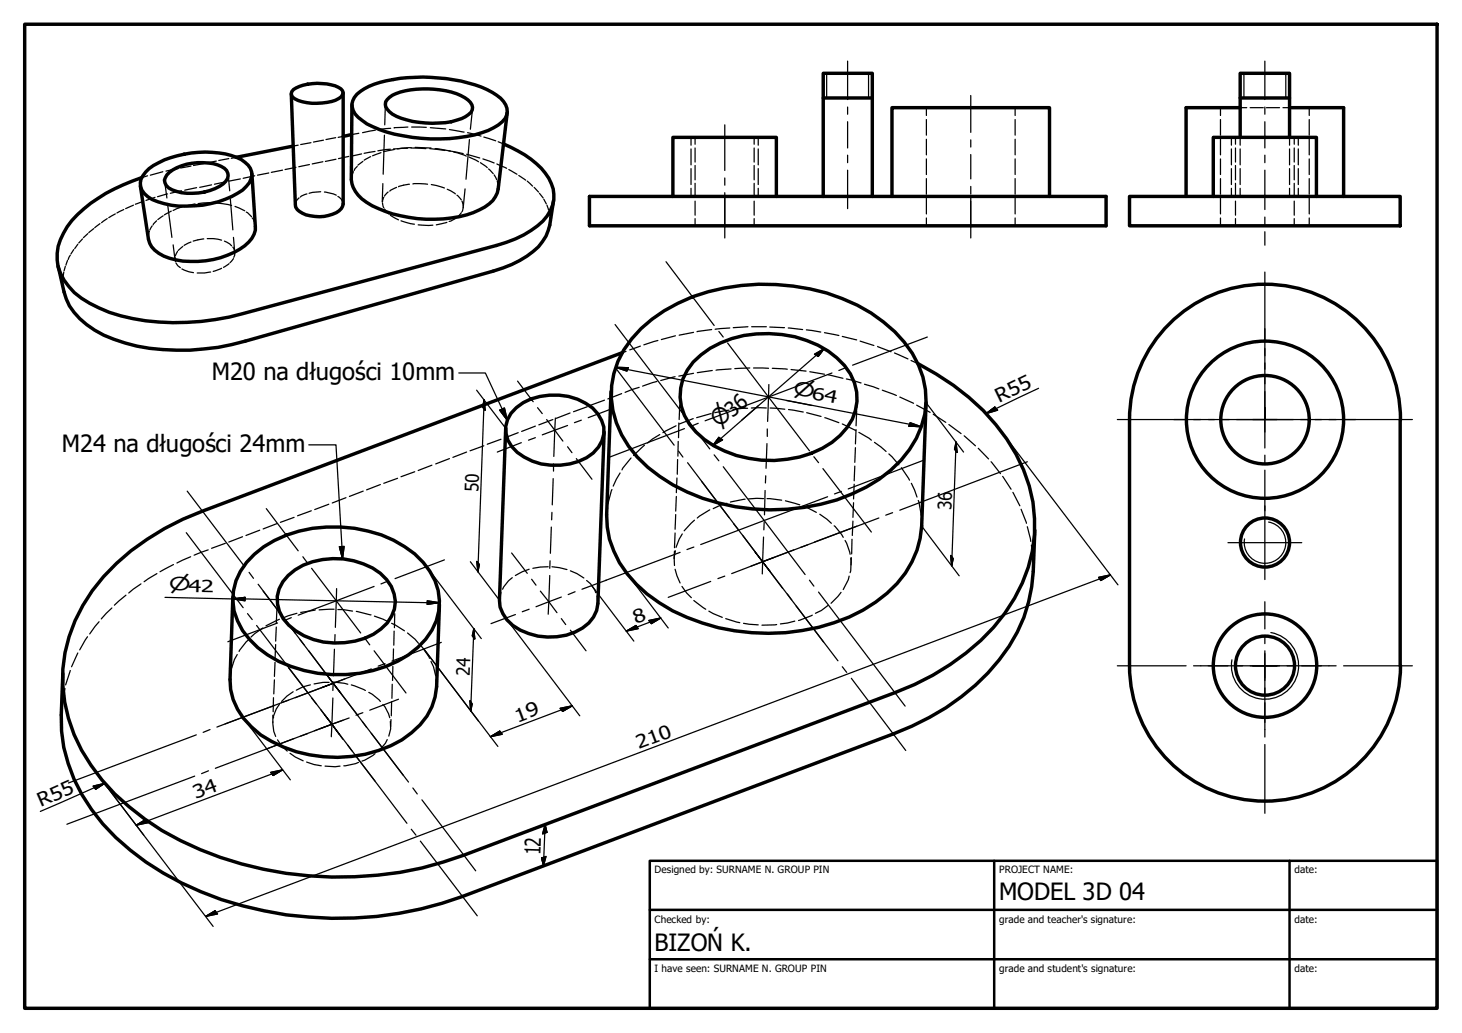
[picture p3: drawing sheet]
<svg xmlns="http://www.w3.org/2000/svg" width="297mm" height="210mm" viewBox="0 0 297 210" stroke-linecap="round" stroke-linejoin="round" font-family="sans-serif">
<!-- layer: Widoczne (ISO) -->
<g fill="none" stroke="#000" stroke-width=".7">
<path d="M59.6 18.2a10.3 10.3 0 0 1 9.7-.1 1.06 1.06 0 0 1 .4 1 1.06 1.06 0 0 1-.8 .9 11 11 0 0 1-9 .1 1.09 1.09 0 0 1-.3-1.9zM69.7 18.9v22.5a2.59 2.59 0 0 1-2.1 2.1 8 8 0 0 1-6.8-.5l-.7-.9-.1-.5-.8-22.5M72.5 19.1a13.1 13.1 0 0 1 7.4-2.9 37.3 37.3 0 0 1 17.9 1.5 9.4 9.4 0 0 1 4.9 3.6 3 3 0 0 1-1.4 4.1 20.1 20.1 0 0 1-10 2.8 34.5 34.5 0 0 1-15.5-2.4 8.7 8.7 0 0 1-4-3.3 2.75 2.75 0 0 1 .7-3.4zM167.3 19.9h9.9M252 19.9h10M30.3 34.3a20.7 20.7 0 0 1 14.2-3.2 8.5 8.5 0 0 1 6.4 3.1 2.97 2.97 0 0 1-.9 3.7 14.5 14.5 0 0 1-7.2 3.5 18.8 18.8 0 0 1-11.9-.9 3.9 3.9 0 0 1-2.4-3.3 4.6 4.6 0 0 1 1.8-2.9zM33.9 35.5a10.6 10.6 0 0 1 10.3-2 2.58 2.58 0 0 1 2.2 2.2 3 3 0 0 1-1.8 2.2 11.7 11.7 0 0 1-9.6 .7 1.88 1.88 0 0 1-1.1-3.1zM51.2 35.3l.7 10.7a5.3 5.3 0 0 1-3.2 4.6 18.2 18.2 0 0 1-15.4 1.4 5.1 5.1 0 0 1-3.1-3.4l-1.7-10.8M59.6 29.7l-11.7 2.3M71.4 27.3l-1.7 .4M71.5 21.3l-.1 15.2a6.2 6.2 0 0 0 3.1 4.6 26.9 26.9 0 0 0 21.6 2.1 8.9 8.9 0 0 0 4.5-3.2l.6-1.6 1.9-15.6M78.7 20.2a7.6 7.6 0 0 1 4.7-1.9 18.4 18.4 0 0 1 11 1.5 2.46 2.46 0 0 1 1.5 2.5 4.3 4.3 0 0 1-3.1 2.1 19.1 19.1 0 0 1-13-1.2 2.53 2.53 0 0 1-1.4-2.5z"/>
<path d="M102.3 29.2a18.9 18.9 0 0 1 9.2 7 6.8 6.8 0 0 1-1.2 8.7 21.1 21.1 0 0 1-9.5 5l-51.5 13.8a47.4 47.4 0 0 1-27.1-.2 23.4 23.4 0 0 1-7.1-4 9.8 9.8 0 0 1-3.3-9.4 14.8 14.8 0 0 1 5.2-7.6 33.6 33.6 0 0 1 11.8-6.4M119.8 39.9h104.9M136.7 39.9v-12h21v12M167.3 39.9v-25h9.9v25M181.2 39.9v-18h32v18M229.5 39.9h55v6h-55zM246.5 39.9v-12h21v12M252 21.9h-11v18M252 27.9v-13h10v13M262 21.9h11v18M112.5 40.8l-.8 5a10.6 10.6 0 0 1-6.1 7.1l-1.7 .9-3.7 1.3-50.4 14.2a45.4 45.4 0 0 1-24.4 .4 19 19 0 0 1-11.3-7.6l-1.1-2.8-1.2-5.2M119.8 45.9h27.5"/>
<path d="M124.1 79.5l-.8 25.1a20.2 20.2 0 0 0 8.1 16.1 38.7 38.7 0 0 0 21.3 7.9 39.2 39.2 0 0 0 25.2-6.3 20.2 20.2 0 0 0 9.4-15.4l.9-25.1M126.4 71.7l-85.3 32.2a49.6 49.6 0 0 0-22.4 16.2 29.5 29.5 0 0 0-.2 35.4 49.7 49.7 0 0 0 22.1 17.1 74.1 74.1 0 0 0 53.6 1.2l87.6-33a49.4 49.4 0 0 0 22.4-16.2 29.5 29.5 0 0 0 .3-35.4 48.3 48.3 0 0 0-18-15.3M130.2 66.8a34.5 34.5 0 0 1 20.4-8.8 42 42 0 0 1 26.4 5.6 23.8 23.8 0 0 1 10.5 13 17.3 17.3 0 0 1-4.4 16.9 32.5 32.5 0 0 1-19.7 9.6 41.3 41.3 0 0 1-29.4-6.3 21.2 21.2 0 0 1-9.8-15.9 18.2 18.2 0 0 1 6-14.1zM140.8 73.6a21 21 0 0 1 18.1-5.6 19.8 19.8 0 0 1 12.7 6.3 10 10 0 0 1-.9 14.2 21.4 21.4 0 0 1-18.6 4.6 18.8 18.8 0 0 1-12-6.9 9.9 9.9 0 0 1 .7-12.6zM102.7 87l-1.2 35a7 7 0 0 0 4.2 6.1 12.7 12.7 0 0 0 13.9-1.5l1-1.2 .6-1.3 .3-1.4 1.2-34.9M104.9 82.8a12.8 12.8 0 0 1 15.5 .1 6.4 6.4 0 0 1 2.3 5.3 7.1 7.1 0 0 1-5.2 5.6 12.3 12.3 0 0 1-13.6-3.1 5.5 5.5 0 0 1 1-7.9zM229.5 85.3a27.5 27.5 0 0 1 27.5-27.5 27.5 27.5 0 0 1 27.5 27.5M229.5 85.3v50M284.5 85.3v50M51.7 112.6a24.1 24.1 0 0 1 17.5-5.5 23.9 23.9 0 0 1 16.8 7.2 11.7 11.7 0 0 1-1.1 17.2 24.1 24.1 0 0 1-17.5 5.6 25.5 25.5 0 0 1-15-5.5 12.8 12.8 0 0 1-5-11.5 12.7 12.7 0 0 1 4.3-7.5zM58.5 116.9a14.5 14.5 0 0 1 13.4-2.9 11.6 11.6 0 0 1 7.6 5.2 6.7 6.7 0 0 1-2.1 8.6 15.1 15.1 0 0 1-13.7 2.2 11.1 11.1 0 0 1-6.9-5.8 6.4 6.4 0 0 1 1.7-7.3zM210.2 107.7l-.3 8.4a31.1 31.1 0 0 1-9.2 20.7 50.1 50.1 0 0 1-19.2 12.3l-87.5 33.1a74 74 0 0 1-57.1-2.8 49.7 49.7 0 0 1-18.3-14.9 31.4 31.4 0 0 1-6.2-19.2l.4-8.4"/>
<path d="M47.3 121.3l-.6 16.8a12.6 12.6 0 0 0 4.4 9.6 23.3 23.3 0 0 0 11.8 5.7 27.3 27.3 0 0 0 18.8-3.1 14.6 14.6 0 0 0 6.7-8.7l.3-2.1 .6-16.7M229.5 135.3a27.5 27.5 0 0 0 27.5 27.5 27.5 27.5 0 0 0 27.5-27.5"/>
<circle cx="257" cy="85.3" r="9"/>
<circle cx="257" cy="85.3" r="16"/>
<circle cx="257" cy="110.2" r="5"/>
<circle cx="257" cy="135.3" r="6"/>
<circle cx="257" cy="135.3" r="10.5"/>
</g>
<!-- layer: Ukryte (ISO) -->
<g fill="none" stroke="#000" stroke-width=".25">
<path d="M30 35.7l-1.2 .4M33.1 34.9l-2.6 .7M33.5 36.9l.4 3.3M34 39.4l-2 .6M36.2 34.3l-2.5 .5M36.9 38.8l-2.3 .5M38.8 33.8l-2.1 .3M39.9 38.1l-2.4 .5M41.4 33.2l-2.1 .4M43 37.6l-2.4 .5M43.9 32.7l-2 .4M45.9 36.9l-2.3 .5"/>
<path d="M46.4 35.5l.3 3.3M46.5 32.2l-2.1 .4M47.9 32l-.9 .2M48.8 36.4l-2.3 .4M51.8 35.7l-2.4 .5M54.6 35.2l-2.3 .4M57.4 34.6l-2.3 .4M60.1 34l-2.2 .5M60.6 29.5l-1 .2M62.4 39.4l-1.4 .6M62.9 33.4l-2.2 .5M63.2 29l-2.1 .4"/>
<path d="M65.2 39l-2.4 .3M65.6 32.9l-2.2 .4M65.7 28.5l-2 .4M65.9 39l2.4 .7M68.2 28l-2 .4M68.3 32.4l-2.2 .4M68.6 39.9l.9 .9M69.7 27.7l-1 .2M70.9 31.8l-2.1 .4M71.4 36v.5M71.8 34.9l-.3 .9M72.6 33.8l-.7 .8"/>
<path d="M72.9 27.1l-1.5 .2M73.5 31.3l-2.1 .4M73.7 32.8l-1 .8M75.3 31.8l-1.3 .7M76.2 30.8l-2.2 .4M76.3 26.5l-2.6 .5M77.4 31l-1.7 .7M77.8 37.3l-.1 3.8M78.1 27.5l-.2 7.9M78.3 21.2l-.1 4.2M78.9 39l-.8 .8M79.3 30.3l-2.5 .3"/>
<path d="M79.4 26.1l-2.6 .2M80.1 30.3l-2.2 .5M80.6 38.1l-1.4 .7M82.8 30.1l-2.9 .2M82.9 25.8l-2.8 .2M83.2 37.4l-2.2 .5M83.5 30.1l3.1 .1M83.6 30l-2.8 .3M83.6 25.8l3 .1M83.9 37.4h3M84.3 29.9l3.3 .2M87.3 30.2l3.1 .4"/>
<path d="M87.4 25.9l3.2 .3M87.6 37.5l2.7 .7M88.4 30.2l3.1 .5M90.9 38.5l1.6 .9M91.2 30.6l2.9 .6M91.3 26.3l3 .5M92.2 30.9l2.5 .8M92.8 39.7l.9 .9M94.5 38.4l-.4 3.8M94.8 31.3l2.7 .8M95 27l2.7 .7M95.3 31.9l1.9 1"/>
<path d="M95.4 28.4l-.7 8M96 22l-.4 4.3M97.6 33.1l1.4 1M98.1 32.3l2.3 .8M98.3 27.8l2.4 .8M99.3 34.3l.9 1M100.4 35.5l.5 1M101 33.3l1.9 .9M101 36.7l.2 1M101.2 28.8l1.1 .4M101.2 37.9v.5M103.4 34.5l1.6 .9"/>
<path d="M105.4 35.7l1.4 .9M107.1 36.8l1.1 1M108.5 38.1l.9 .9M109.6 39.3l.8 .9M140.4 27.9v1.6M140.4 30.3v3.2M140.4 34.3v3.2M140.4 38.3v1.6M141.2 27.9v1.4M141.2 30.1v2.8M141.2 33.6v2.9M141.2 37.2v2.9"/>
<path d="M153.2 27.9v1.4M153.2 30.1v2.8M153.2 33.6v2.9M153.2 37.2v2.9M154.1 27.9v1.6M154.1 30.3v3.2M154.1 34.3v3.2M154.1 38.3v1.6M188.2 21.9v1.6M188.2 24.3v3.2M188.2 28.3v3.2M188.2 32.3v3.2"/>
<path d="M188.2 36.3v3.2M206.2 21.9v1.6M206.2 24.3v3.2M206.2 28.3v3.2M206.2 32.3v3.2M206.2 36.3v3.2M248 21.9v1.6M248 24.3v3.2M248 28.3v3.2M248 32.3v3.2M248 36.3v3.2M250.2 27.9v1.6"/>
<path d="M250.2 30.3v3.2M250.2 34.3v3.2M250.2 38.3v1.6M251 27.9v1.4M251 30.1v2.8M251 33.6v2.9M251 37.2v2.9M252 27.9v1.6M252 30.3v3.2M252 34.3v3.2M252 38.3v1.6M252 21.9h1.3"/>
<path d="M254 21.9h2.7M257.3 21.9h2.7M260.7 21.9h1.3M262 27.9v1.6M262 30.3v3.2M262 34.3v3.2M262 38.3v1.6M263 27.9v1.4M263 30.1v2.8M263 33.6v2.9M263 37.2v2.9M263.8 27.9v1.6"/>
<path d="M263.8 30.3v3.2M263.8 34.3v3.2M263.8 38.3v1.6M266 21.9v1.6M266 24.3v3.2M266 28.3v3.2M266 32.3v3.2M266 36.3v3.2M12.8 57.6l.1 1M12.8 56.5v.9M12.9 58.8l.1 .5M13 55.3l-.2 .9"/>
<path d="M13.3 54.1l-.3 .9M13.7 52.9l-.3 1M14.3 51.9l-.5 .8M15 50.7l-.6 .9M15.8 49.6l-.6 .9M16.8 48.5l-.8 .9M17.8 47.5l-.8 .8M19 46.5l-1 .8M20.3 45.4l-1.1 .9M21.8 44.4l-1.2 .8M23.4 43.5l-1.3 .7M25.1 42.6l-1.4 .7"/>
<path d="M27.1 41.7l-1.6 .7M29.2 40.9l-1.7 .6M30.2 48.2v.4M30.4 47l-.2 .9M30.9 45.9l-.5 .9M31.5 40.1l-1.8 .6M31.8 44.9l-.7 .8M33.1 43.9l-1 .7M34.1 41.9l.8 6.3M34.8 42.9l-1.4 .8M35.2 49.8l.4 3M35.6 52.2l.1 1"/>
<path d="M35.8 53.4l.3 .6 .5 .4M36.1 51.1l-.5 .9M36.9 42.1l-1.7 .7M37 54.6l1.4 .6 .9 .2M37.1 50.1l-.9 .8M38.8 49.2l-1.4 .7M39.6 41.4l-2.2 .5M41.4 48.5l-2.2 .5M42.1 48.5h1.3l1.6 .3M42.8 55.3l-1.3 .2h-1.4M43.2 41.2l-2.9 .2M44 41.2l3.1 .6"/>
<path d="M45 54.5l-1.7 .7M45.6 49l1.1 .6 .4 .3M46.5 53.6l-1.1 .7M46.8 40.4l.5 6.3M47.3 50.2l.4 1M47.4 48.2l.3 3.1M47.4 52.5l-.7 .9M47.7 51.4l-.2 .9M47.8 41.9l1.9 .9M50 43.1l1.1 .9M51.2 44.3l.6 .9M51.8 45.5l.1 .5"/>
<path d="M60.1 41.2l-.1 .4M60.8 40.2l-.7 .8M69.6 41l.1 .4M77.7 41.2l.3 1M78 40.1l-.3 .9M78.1 42.5l.9 1M79.3 43.7l1.7 1M81.5 44.9l2.7 .7M85 45.7l2.9 .1M90.8 45.2l-2.2 .5M92.6 44.3l-1.4 .7M93.7 43.2l-.7 .9"/>
<path d="M93.9 40.9l.2 1M94.1 42.1l-.2 .9M110.5 40.5l.5 .9M111.1 41.7l.3 .9M111.5 42.9l.2 1M111.7 44.1l.1 1M111.7 45.2v.6M141.2 40.9v2.8M141.2 44.4v1.5M153.2 40.9v2.8M153.2 44.4v1.5M188.2 40.3v3.2"/>
<path d="M188.2 44.3v1.6M206.2 40.3v3.2M206.2 44.3v1.6M248 40.3v3.2M248 44.3v1.6M251 40.9v2.8M251 44.4v1.5M263 40.9v2.8M263 44.4v1.5M266 40.3v3.2M266 44.3v1.6M126.3 80l-2.8 1.1"/>
<path d="M127.2 71.4l-.8 .3M129.9 78.7l-2.9 1M130.1 70.3l-2.1 .8M133.5 77.5l-2.9 1M133.7 69.2l-2.9 .9M137.2 76.6l-3 .7M137.2 68.2l-2.8 .8M140.9 75.9l-3 .5M140.9 67.5l-2.9 .6M144.6 67l-3 .4M144.7 75.3l-3 .4M148.3 66.6l-3 .3"/>
<path d="M148.5 75l-3 .2M152 66.4l-3 .2M152.3 74.8l-3 .1M152.7 66.4h3M153.1 74.8h3M156.4 66.5l3 .1M156.9 74.8l3.1 .2M160.1 66.6l3 .4M160.7 75.1l3.1 .3M163.8 67l3 .5M164.5 75.5l3 .5M167.5 67.6l2.9 .6"/>
<path d="M168.3 76.2l3 .7M171.1 68.4l3 .7M172 77l2.9 .8M174.8 69.3l2.7 .9M175.6 78.1l3 .9M178.3 70.4l2.7 1.1M179.3 79.3l2.8 1.1M181.7 71.7l2.8 1.2M185.1 73.3l1.4 .6M73.8 99.8l-2.8 1.1M77.3 98.5l-2.8 1M80.8 97.2l-2.8 1"/>
<path d="M84.3 95.9l-2.8 1M87.8 94.5l-2.8 1.1M91.3 93.2l-2.8 1.1M94.8 91.9l-2.8 1M98.3 90.6l-2.8 1M101.8 89.3l-2.8 1M105.3 87.9l-2.8 1.1M108.8 86.6l-2.8 1.1M112.3 85.3l-2.8 1M115.8 83.9l-2.8 1.1M119.3 82.6l-2.8 1.1M122.8 81.3l-2.8 1"/>
<path d="M124.3 99.5l-.8 2.9M126 96.1l-1.4 2.7M128.2 93.1l-1.8 2.4M130.9 90.5l-2.2 2.1M134 88.3l-2.4 1.7M137.4 86.5l-2.7 1.4M137.5 97.1l-.1 3M137.7 93.4l-.1 3M137.8 89.7l-.1 3M137.9 86v2.9M138.1 82.3l-.1 3M138.2 80l-.1 1.5"/>
<path d="M140.8 85.1l-2.8 1M144.5 84l-3 .9M148.1 83.3l-2.9 .6M151.9 83l-3 .2M152.7 82.9h3M156.5 82.9l2.9 .3M160.2 83.2l3 .5M163.9 83.9l2.9 .7M167.6 84.9l2.8 1M171.1 86.1l2.8 1.4M173.5 98.4l-.1 3M173.7 94.7l-.2 3"/>
<path d="M173.8 91l-.1 3M173.9 87.3l-.1 2.9M174.1 83.5l-.2 3M174.1 81.3v1.5M174.5 87.9l2.5 1.5M177.7 89.9l2.3 1.8M180.6 92.2l2 2.3M182.8 80.7l2.8 1.3M183.1 95l1.7 2.6M185.2 98.2l1.1 2.8M186.2 82.3l2.8 1.5M189.6 84.2l2.6 1.6"/>
<path d="M192.8 86.3l2.5 1.8M195.9 88.6l2.3 2M198.8 91.1l2.1 2.2M201.4 93.8l1.9 2.4M203.7 96.8l1.7 2.6M28.6 118.7l-2.4 1.8M31.9 116.6l-2.6 1.6M35.2 114.7l-2.7 1.5M38.7 113.1l-2.8 1.3M42.3 111.7l-2.9 1.1M45.8 110.4l-2.8 1M49.3 109.1l-2.8 1"/>
<path d="M52.8 107.7l-2.8 1.1M56.3 106.4l-2.8 1.1M59.8 105.1l-2.8 1M63.2 103.8l-2.7 1M66.8 102.5l-2.9 1M70.3 101.1l-2.8 1.1M104.1 117.4l-.8 .6-1.2 1.7M107.5 115.7l-1.4 .5-1.4 .7M111.4 115.2l-3.1 .3M112.1 115.2l3.1 .5M115.9 116l1.3 .6 1.4 .8M119.2 118l.8 .6 .8 1.3 .2 .5"/>
<path d="M123.4 103.2l-.1 1.4M137 112v1.5M137.2 115.7l1 2.8M137.2 108.3l-.2 3M137.2 111.9l-.2 1.4v1.6M137.3 104.6l-.1 2.9M137.4 100.9l-.1 3M138.6 119.2l.9 1.3 1 .9M138.6 108.5l-.6 1.1-.6 1.6M141.1 105.7l-2.1 2.2M144.2 103.6l-2.5 1.7M147.7 102.3l-1.5 .4-1.3 .6"/>
<path d="M151.4 101.4l-3 .6M155.1 101.3l-3 .1M155.8 101.3l3 .3M159.6 101.8l2.9 .8M163.2 102.8l2.7 1.3M166.6 104.5l2.3 1.8M169.5 106.8l1.5 1.8 .3 .6M171.7 109.8l.3 .6 .7 2.2M172.5 117.1l-.2 .7-1 2M172.8 113.4v2.6l-.1 .4M173 113.3l-.1 1.5M173.1 109.6l-.1 3"/>
<path d="M173.3 105.9l-.1 2.9M173.4 102.1l-.1 3M186.6 101.7l.5 3M187.2 105.4l.1 1.5M205.8 100l1.4 2.8M207.5 103.5l1 2.8M208.7 107l.7 3M209.5 110.8l.4 2v1M209.9 114.6v1.5M13.2 139.9l-.6 3M14.3 136.2l-1 3M15.8 132.7l-1.3 2.8"/>
<path d="M17.8 129.4l-1.6 2.7M20.1 126.3l-1.9 2.5M22.7 123.5l-2.1 2.3M25.6 120.9l-2.4 2.1M46.9 136.6l-.2 1.5M48.2 133l-.6 1-.5 1.8M50.5 130l-.5 .4-1.4 2M53.4 127.6l-2.4 1.8M55.8 138.1l-.2 2.9M55.9 134.6l-.1 2.8M56 131l-.1 2.8M56.1 127.4l-.1 2.9"/>
<path d="M56.3 123.8l-.2 2.9M56.3 121.6v1.5M56.8 125.8l-2.8 1.4M60.3 124.6l-2.8 1M63.1 139.2l-1.5 .3-1.4 .7M64.1 123.9l-3 .5M66.9 138.7h-1.2l-1.9 .3M67.6 138.6l3.1 .4M67.9 123.8l-3.1 .1M68.6 123.9h1.1l1.9 .3M71.4 139.2l2.8 1.1M72.4 124.2l3 .7"/>
<path d="M76.1 125.2l2.8 1.1M79.6 126.7l2.6 1.5M79.7 139l-.1 2.9M79.8 135.4v2.9M79.9 131.9v2.8M80.1 128.2l-.1 2.9M80.2 124.7l-.1 2.8M80.3 122.5v1.4M82.8 128.6l1.5 1.3 .7 .8M85.5 131.2l1.7 2.6M87.6 134.4l.5 1.1 .4 1.8M88.6 138.1l.1 1.4"/>
<path d="M101.8 120.4l-.3 1.6M121.3 121.1l.2 1.6M141 122l2.4 1.8M144 124.2l2.7 1.2M147.4 125.7l2.9 .8M151.1 126.7l3 .3M157.8 126.9l-3 .1M161.5 126.2l-2.9 .6M165 125l-2.8 1.1M168.2 123l-1.3 1.1-1.2 .5M170.9 120.4l-2.1 2.2M12.6 143.7l-.2 1.6"/>
<path d="M55.4 146.7l.2 1.9 .4 1M55.4 145.3v1.5M55.6 141.8l-.1 2.8M56.4 150.3l.7 1.2 1.3 1.1M56.8 143.1l-.7 1-.5 1.4v.4M58.9 153.1l1.1 .7 1.6 .8M59.6 140.6l-1.3 .8-1.1 1.1M62.3 154.8l1.5 .6 1.5 .2M66 155.7l2.1 .1 1-.1M72.8 154.9l-.5 .3-2.5 .4M74.9 140.7l.7 .4 1.7 1.4M76.2 153.1l-2.1 1.4-.6 .2"/>
<path d="M77.8 143.2l.4 .3 .7 1.5 .3 .8M78.7 150.3l-.4 .7-1.5 1.7M79.3 146.6l.1 1.5-.4 1.5M79.4 146.2v1.4M79.6 142.6l-.1 2.9"/>
</g>
<path d="M168 14.9v5M176.5 14.9v5M252.7 14.9v5M261.2 14.9v5M147.3 39.9v6M197.2 39.9v6M257.8 106.1a4.2 4.2 0 0 1 3.4 4.9 4.2 4.2 0 0 1-4.9 3.4 4.2 4.2 0 0 1-3.4-4.9M258.2 128.5a6.8 6.8 0 0 1 5.5 7.9 6.8 6.8 0 0 1-7.9 5.6 6.8 6.8 0 0 1-5.5-7.9" fill="none" stroke="#000" stroke-width=".25"/>
<path d="M119.8 39.9v6M224.7 39.9v6h-77.4" fill="none" stroke="#000" stroke-width=".7"/>
<!-- layer: Obramowanie (ISO) -->
<path d="M5 4.9h287v200h-287z" fill="none" stroke="#000" stroke-width=".7"/>
<path d="M132 174.9h160v30h-160zM202 174.9v30M262 174.9v30M132 184.9h160M132 194.9h160" fill="none" stroke="#000" stroke-width=".51"/>
<!-- layer: Wymiar (ISO) -->
<g fill="none" stroke="#000" stroke-width=".25">
<path d="M96.8 79.3l5.9 7.7M125.1 74.6l2.5 .1-.2 .7zM125.1 74.6l62.1 12.1M165.5 72l1.9-1.2-1.2 1.6zM167.4 70.8l-22.6 19.7M211 78.9l-10.7 5.1M98.4 81.3l.2 2-.6-.6zM98.4 81.3l-1.3 34.9M146 88.9l.8 .5-2 1.1zM154.1 82.5l-3.4 2.9M159.8 81.4l5.2 1M184.9 85.9l2.3 .8-2.5-.1z"/>
<path d="M188.2 81.8l7.6 10.1M194.2 89.8l.2 2.1-.5-.6zM194.2 89.8l-.8 25.2M200.3 84l1.8-1.3 .6 .6zM203.4 87.6l23.7 31.2M86.7 115.2l11.1 14.6M95.6 114.1l5.9 7.9M96.9 114.1l.5 .6-.3 1.5zM120.2 119l8.6 11.3M127.3 116.4l8.5 11.2M187.3 106.9l7.6 10.1M193.2 112.9l.5 .6-.3 1.5z"/>
<path d="M223.2 117.3l2.4-.5-2 1.2zM225.6 116.8l-183.8 69.4M33.5 121.4l55.8 1.1M47.3 121.7l2.5-.3v.7zM86.8 122.1l2.5 .4-2.5 .3zM96.3 127.7l-.7 16.8M96.3 127.7l.2 2.1-.6-.6zM102.7 125.6l15.1 19.9M127.3 128.2l1.9-1.1 .5 .6zM131.8 126.1l2.4-.5-1.9 1.1zM134.2 125.6l-6.9 2.6M18.9 159.7l2.4-.5-1.9 1.2z"/>
<path d="M21.3 159.2l-13.1 5.7M49.3 145.8l9.7 12.7M55 156.9l2.4-.5-1.9 1.2zM57.4 156.4l-29.7 11.3M95.5 142.4l.4 .6-.3 1.5zM97.2 146.5l-11.1-14.6 15.1 19.8M99.6 149.7l1.9-1.1 .5 .6zM113.8 143.9l2.5-.5-2 1.2zM116.3 143.4l-16.7 6.3M27.7 167.7l1.9-1.2 .5 .7zM29.2 169.7l-9.6-12.7 23.7 31.2M108 168.6l2.7-1.1-.3 8.4-2.7 1"/>
<path d="M110 174.3l.9-.3-.5 1.9zM110.7 167.5l.4 1.6-.9 .4zM41.8 186.2l1.9-1.1 .5 .6z"/>
</g>
<g fill="#000" stroke="#000" stroke-width=".25">
<path d="M125.1 74.6l2.5 .1zM125.1 74.6l2.5 .1-.2 .7zM167.4 70.8l-1.2 1.6zM165.5 72l1.9-1.2-1.2 1.6zM98.4 81.3l.2 2zM98.4 81.3l.2 2-.6-.6zM146 88.9l-1.2 1.6zM146 88.9l.8 .5-2 1.1zM184.7 86.6l2.5 .1zM184.9 85.9l2.3 .8-2.5-.1zM194.2 89.8l.2 2.1zM194.2 89.8l.2 2.1-.5-.6z"/>
<path d="M200.3 84l1.8-1.3zM200.3 84l1.8-1.3 .6 .6zM96.9 114.1l.2 2.1zM96.9 114.1l.5 .6-.3 1.5zM193.2 112.9l.2 2.1zM193.2 112.9l.5 .6-.3 1.5zM223.6 118l2-1.2zM223.2 117.3l2.4-.5-2 1.2zM47.3 121.7l2.5-.3zM47.3 121.7l2.5-.3v.7zM86.8 122.8l2.5-.3zM86.8 122.1l2.5 .4-2.5 .3z"/>
<path d="M96.3 127.7l.2 2.1zM96.3 127.7l.2 2.1-.6-.6zM127.3 128.2l1.9-1.1zM127.3 128.2l1.9-1.1 .5 .6zM132.3 126.7l1.9-1.1zM131.8 126.1l2.4-.5-1.9 1.1zM55.5 157.6l1.9-1.2zM55 156.9l2.4-.5-1.9 1.2zM95.5 142.4l.1 2.1zM95.5 142.4l.4 .6-.3 1.5zM99.6 149.7l1.9-1.1zM99.6 149.7l1.9-1.1 .5 .6z"/>
<path d="M114.3 144.6l2-1.2zM113.8 143.9l2.5-.5-2 1.2zM19.4 160.4l1.9-1.2zM18.9 159.7l2.4-.5-1.9 1.2zM27.7 167.7l1.9-1.2zM27.7 167.7l1.9-1.2 .5 .7zM110 174.3l.4 1.6zM110 174.3l.9-.3-.5 1.9zM110.7 167.5l.4 1.6zM110.7 167.5l.4 1.6-.9 .4zM41.8 186.2l1.9-1.1zM41.8 186.2l1.9-1.1 .5 .6z"/>
</g>
<!-- layer: Symbol (ISO) -->
<path d="M93.2 75.8h5.4l4.5 9.6M62.7 90.4h5.6l1.3 23.2M101.5 83.3l1-.4 .6 2.5zM69 111.1l.9-.1-.3 2.6z" fill="none" stroke="#000" stroke-width=".25"/>
<path d="M101.5 83.3l1.6 2.1zM101.5 83.3l1-.4 .6 2.5zM69 111.1l.6 2.5zM69 111.1l.9-.1-.3 2.6z" fill="#000" stroke="#000" stroke-width=".25"/>
<g fill="none" stroke="#000" stroke-width=".25">
<path d="M135.3 53.2l9.8 12.9M257 55.3v19.7M105.2 77.4l3.1 4.2M125 65.9l19.2 25.3M125 74.7l12 15.8M146 67.3l.9 1.2M147.8 69.7l8.3 11M169 75.8l-12.9 4.9M171.8 74.7l-1.4 .6M188.4 68.5l-15.2 5.7M257 73.8v11.5v-2.5M257 76.5v1.5"/>
<path d="M257 79.5v11.5M38 99.8l11.7 15.4M105.9 90l-4.9 1.9M108.8 88.9l-1.4 .5M109.2 82.8l1 1.2M111.1 85.3l1.6 2.1M112.7 87.4l1.7 2.2M112.7 87.4l-2.5 1M115.3 86.5l-2.6 .9M115.3 90.8l.9 1.2M117.1 93.2l3.2 4.2M118.1 85.4l-1.4 .5"/>
<path d="M124.4 83l-4.9 1.9M137.9 91.7l.8 1.2M139.1 87.1l-15.2 5.8M139.7 94l15.2 20.1-1.5-1.9M141.9 86l-1.4 .6M142.6 97.8l5.5 7.4M145.1 92.4l.9 1.2M146.9 94.8l8.4 11M156.1 80.7l8.4 10.9M156.1 80.7l-12.8 4.8M165.4 92.8l.9 1.2M167.2 95.2l9.8 12.9"/>
<path d="M170.9 99.9l-1.4 .5M187.5 93.6l-15.2 5.7M208.7 93.8l-25.9 9.9M227 85.3h19.8M245.5 85.3h11.5h-2.5M248.2 85.3h1.5M251.2 85.3h11.6M257 92.5v1.5M257 95.5v8.3M259.5 85.3h-2.5h11.5M264.2 85.3h1.5M267.2 85.3h19.8"/>
<path d="M37.8 108.2l11.6 15.3M50.6 116.3l.9 1.2M52.5 118.7l15.2 20.1-1.5-2M54.1 103.3l6.5 8.6M61.5 113.1l.9 1.2M63.3 115.5l10 13.1M76 119.2l-15.4 5.8M78.8 118.1l-1.4 .6M90.3 113.8l-10 3.8M103.9 112.4l3.2 4.1M108 117.7l.9 1.2M123.2 117.9l-5 1.8"/>
<path d="M138.2 112.2l-15.2 5.8M141 111.2l-1.4 .5M144.4 118.1l-8.6 3.3M147.3 117.1l-1.4 .5M149 106.4l1 1.2M150.9 108.7l8.1 10.8M155.3 105.8l8.3 10.9M155.3 105.8l-12.9 4.9M156.5 116.1l-1.6-2 15.3 20.2M157.3 113.3l-4.7 1.7M164.1 110.7l-1.4 .5M164.5 117.9l.9 1.2"/>
<path d="M168.1 100.9l-12.8 4.9M174.1 106.9l-8.6 3.2M178.6 105.3l-29.9 11.3M181.4 104.2l-1.4 .5M249.5 110.3h15M257 102.8v15M50.3 124.7l.9 1.2M52.1 127.1l15.3 20.1-1.5-2M53.5 120.1l6.5 8.6M56.4 126.6l-10.1 3.8M58.6 135.7l3.8 4.9M59.2 125.5l-1.4 .6"/>
<path d="M60.9 129.9l.9 1.1M62.7 132.2l10 13.2M65.3 139.7l2.4-.9-23.6 8.9M74.2 129.8l.9 1.2M75.4 135.9l-15.4 5.9M76 132.2l6.5 8.6M78.2 134.8l-1.4 .6M89.7 130.5l-10.1 3.8M104.7 124.9l-4.9 1.8M107.5 123.8l-1.4 .5M109.8 120.1l1.7 2.2M111.5 122.3l1.7 2.2"/>
<path d="M111.5 122.3l-2.6 1M114 121.3l-2.5 1M114 125.7l.9 1.2M115.9 128.1l3.2 4.1M116.8 120.2l-1.4 .6M160 120.7l.8 1.2M161.7 123.1l5.6 7.4M166.3 120.3l17.6 23.2M171.1 135.5l.9 1.1M173 137.8l11 14.7M227 135.3h14M242.5 135.3h7"/>
<path d="M245.5 135.3h11.5h-2.5M251 135.3h1.5M254 135.3h6M257 132.8v5M257 122.3v5.5M257 129.3v1.5M257 132.2v17.6M259.5 135.3h-2.5h11.5M261.5 135.3h1.5M264.5 135.3h7M273 135.3h14M39.6 157.7l-26 9.8"/>
<path d="M39.9 149.3l-26 9.8M42.4 156.6l-1.4 .6M42.7 148.2l-1.4 .6M55.8 143.4l-10.1 3.7M58.6 142.3l-1.5 .5M62.5 149.1l-1.4 .5M63.3 141.8l1 1.2M65.2 144.2l2.2 3M67.4 147.2l2.3 3M67.4 147.2l-23.6 8.9M67.4 147.2l-3.5 1.3M68.9 149.2l-1.5-2 15.3 20.1"/>
<path d="M69.2 140.8l-1.5-2 15.3 20.1M69.7 146.3l-4.6 1.8M70.6 151.4l.9 1.2M70.9 145.9l-3.5 1.3M72.4 153.8l3.8 4.9M73.6 146.6l.9 1.2M73.7 144.8l-1.4 .5M75.4 149l6.5 8.5M81 142.1l-5.9 2.2M257 151.3v14M83.6 168.5l.9 1.2M83.9 160.1l.9 1.2"/>
<path d="M85.4 170.9l11.6 15.2M85.7 162.5l10.9 14.4"/>
</g>
<g fill="none" stroke="#000" stroke-width=".25">
<path d="M172.2 12.4v7.8M197.2 19.4v7.5M257 12.4v7.8M147.3 25.4v9.2M147.3 36.2v1.4M147.3 39.2v9.2M172.2 21.8v1.4M172.2 24.7v5.4M172.2 31.5v1.6M172.2 34.6v7.8M197.2 28.4v1.5M197.2 31.4v5"/>
<path d="M197.2 37.9v1.5M257 21.8v1.4M257 24.7v5.4M257 31.5v1.6M257 34.6v8M197.2 40.9v7.5M257 44.1v1.5M257 47.1v2.7M156.2 78.1l-.2 7.5M112.4 97.3l-.2 5.3M112.5 94.3v1.4M112.8 84.9l-.3 7.8"/>
<path d="M155.4 99.7l-.1 4.9M155.6 96.7l-.1 1.4M155.8 90.1l-.2 5.1M155.9 87.2v1.5M68.4 119.6l-.3 7.9M111.7 116.9l-.3 7.9M111.8 114l-.1 1.5M112 107.1l-.2 5.3M112.1 104.1v1.5M155.1 109.1l-.2 7.5M155.3 106.1l-.1 1.6M67.7 138.8l-.1 1.5"/>
<path d="M67.9 131.9l-.1 5.4M68.1 128.9l-.1 1.6M67.6 141.8l-.3 7.9"/>
</g>
<g font-size="4.8">
<text x="43.1" y="77.3">M20 na długości 10mm</text>
<text x="12.6" y="91.9">M24 na długości 24mm</text>
<text x="203" y="183">MODEL 3D 04</text>
<text x="133" y="193.2">BIZOŃ K.</text>
</g>
<text font-size="4.7" x="146.1" y="86.9" transform="rotate(-41 146.1 86.9)">⌀36</text>
<text font-size="4.4" x="109.8" y="173.8" transform="rotate(-88 109.8 173.8)">12</text>
<g font-size="3.9">
<text x="203" y="81.9" transform="rotate(-26 203 81.9)">R55</text>
<text x="8.3" y="164" transform="rotate(-24 8.3 164)">R55</text>
</g>
<g font-size="3.8">
<text x="161" y="80" transform="rotate(11 161 80)">⌀ 6</text>
<text x="97.2" y="100" transform="rotate(-88 97.2 100)">50</text>
<text x="193.3" y="103.7" transform="rotate(-88 193.3 103.7)">36</text>
</g>
<g font-size="3.7">
<text x="34.3" y="119.8" transform="rotate(1 34.3 119.8)">⌀ 4</text>
<text x="129.2" y="126.8" transform="rotate(-21 129.2 126.8)">8</text>
<text x="95.4" y="137.4" transform="rotate(-88 95.4 137.4)">24</text>
<text x="105.2" y="146.8" transform="rotate(-21 105.2 146.8)">19</text>
<text x="129.8" y="152.2" transform="rotate(-21 129.8 152.2)">210</text>
<text x="39.8" y="162.3" transform="rotate(-21 39.8 162.3)">34</text>
</g>
<text font-size="3.5" x="167.3" y="81.6" transform="rotate(11 167.3 81.6)">4</text>
<text font-size="3.4" x="40.8" y="120.3" transform="rotate(1 40.8 120.3)">2</text>
<g font-size="2">
<text x="133" y="177.5">Designed by: SURNAME N. GROUP PIN</text>
<text x="203" y="177.5">PROJECT NAME:</text>
<text x="263" y="177.5">date:</text>
<text x="133" y="187.5">Checked by:</text>
<text x="203" y="187.5">grade and teacher's signature:</text>
<text x="263" y="187.5">date:</text>
<text x="133" y="197.5">I have seen: SURNAME N. GROUP PIN</text>
<text x="203" y="197.5">grade and student's signature:</text>
<text x="263" y="197.5">date:</text>
</g>
</svg>
